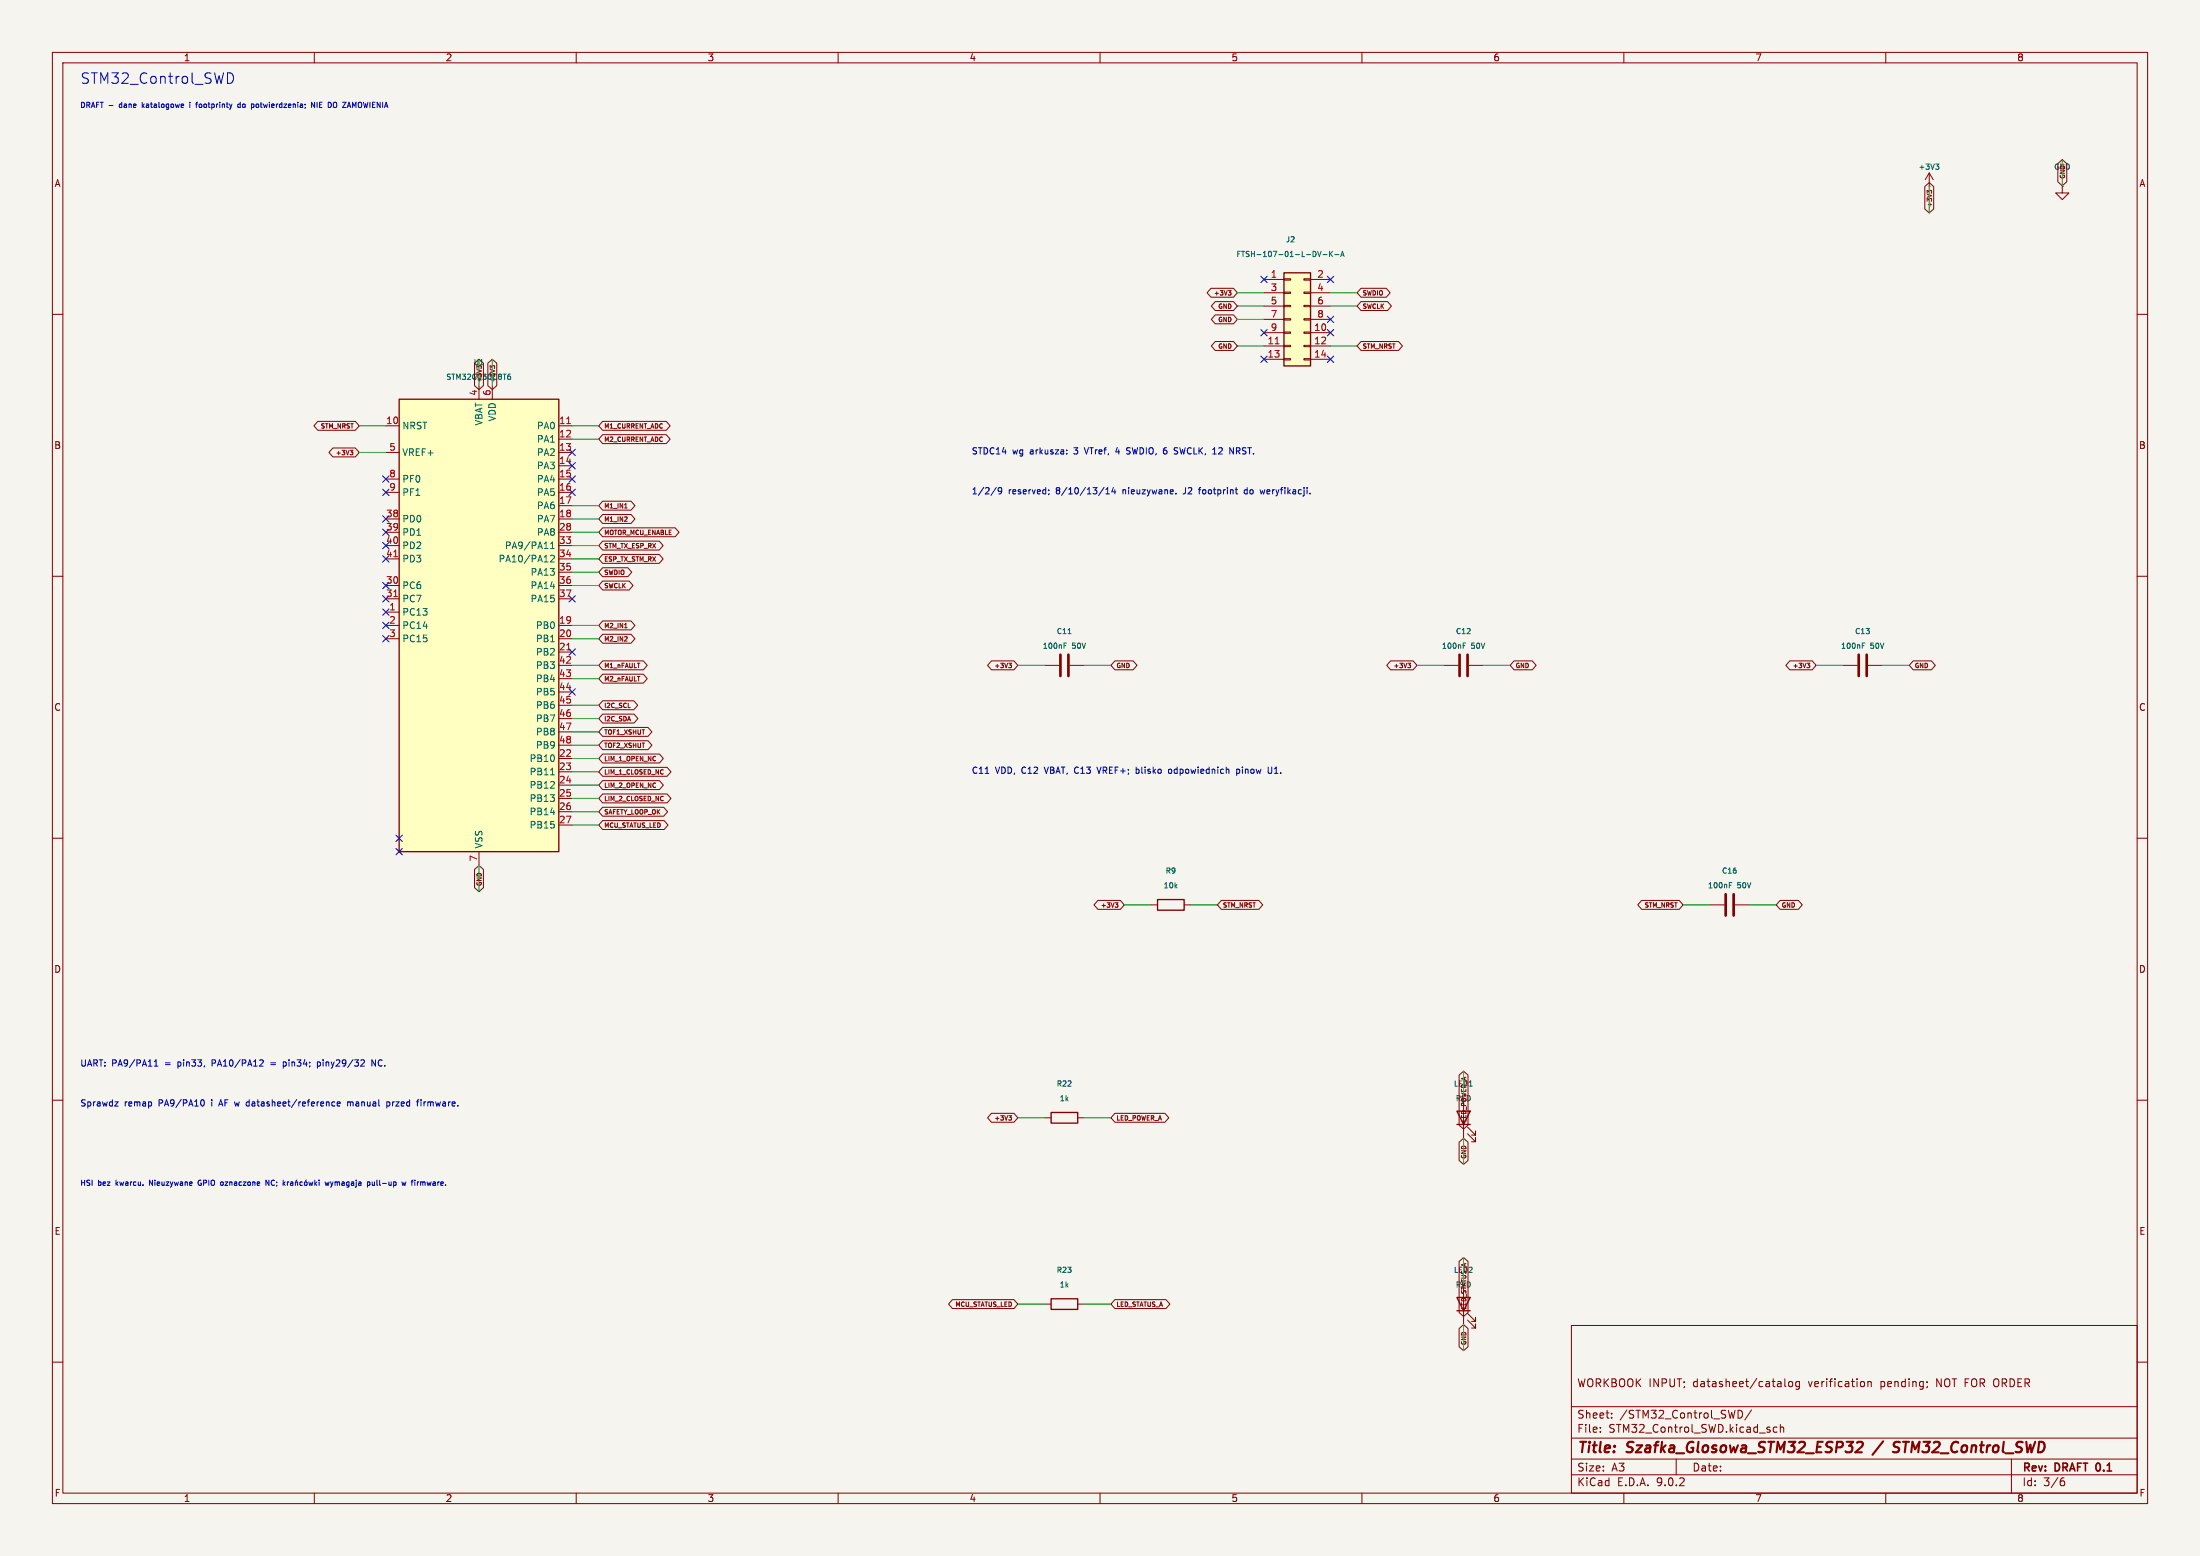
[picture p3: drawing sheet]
<svg xmlns="http://www.w3.org/2000/svg" width="420mm" height="297mm" viewBox="0 0 420 297" stroke-linecap="round" stroke-linejoin="round" font-family="sans-serif">
<path d="M0 0h420v297h-420z" fill="#f5f4ef" stroke="#f5f4ef" stroke-width=".19"/>
<g fill="none" stroke="#840000" stroke-width=".19">
<path d="M10 10h400v277h-400zM12 12h396v273h-396zM60 10v2M110 10v2M160 10v2M210 10v2M260 10v2M310 10v2M360 10v2M10 60h2M408 60h2M10 110h2"/>
<path d="M408 110h2M10 160h2M408 160h2M219.7 172.7h1.3M226.1 172.7h1.2M10 210h2M408 210h2M199.4 248.9h1.3M205.7 248.9h1.3M300 253h108v32h-108zM10 260h2M300 278.5h108"/>
<path d="M300 274.5h108M300 268.5h108M305.5 273.2v.2M305.5 272.5v.1M307.7 270.5v.2M307.7 269.8v.1M320 278.5v3M331.8 269.2a.76 .76 0 0 1 .9 .7 .76 .76 0 0 1-.9 .8M334.4 269.1l-1.3 1.9M339.2 272.5l-.4-.1-.3 .3 .2 .6h.5M339.9 272.5l.2-.1 .3 .1 .1 .9M339.9 271.9v1.5"/>
<path d="M340.7 263.2v1.3l.2 .2M341.5 263.8l.2-.1 .5 .1v.6l-.1 .2-.4 .1-.2-.2zM343.5 263.8l-.4-.1-.3 .3 .1 .6h.6M343.5 263.7v1.2l-.3 .3-.3-.1M356.6 263.8l.2-.1 .4 .1v.9M356.6 263.7v1M367.9 263.8v.1M367.9 264.6l-.1 .3M384 278.5v6.5M408 260h2M60 285v2M110 285v2"/>
<path d="M160 285v2M210 285v2M260 285v2M300 281.5h108M310 285v2M360 285v2M393.6 282.7h.4l.2 .2-.1 .5-.5 .2M394 282.1l-.4 .1"/>
</g>
<path d="M354.5 275.4l.3-.2h.5l.3 .2v.4l-.1 .3-1.3 1.1h1.2M359.5 275.1l-2 2.6M362.4 277a.85 .85 0 0 1-1.1 .1M362.4 275.2l-.6 .1a.46 .46 0 0 0-.3 .5 .46 .46 0 0 0 .3 .4l.6 .1" fill="none" stroke="#840000" stroke-width=".4"/>
<path d="M221 171.7h5.1v2h-5.1zM200.7 247.9h5v2h-5z" fill="none" stroke="#840000" stroke-width=".25"/>
<path d="M76.2 76.2h30.5v86.4h-30.5z" fill="#ffffc2"/>
<path d="M76.2 76.2h30.5v86.4h-30.5zM200.7 212.3h5v2.1h-5zM278.1 212.1h2.6l-1.3 2.5zM278.1 214.6h2.6M278.1 247.6h2.6l-1.3 2.6zM278.1 250.2h2.6" fill="none" stroke="#840000" stroke-width=".25"/>
<g fill="none" stroke="#840000" stroke-width=".19">
<path d="M368.3 35.6h.1M368.3 33l-.8 1.3M368.3 33l.8 1.3M368.3 33v2.6M393.7 35.6v1.2h1.3l-1.3 1.3-1.3-1.3h1.3M393.7 35.6h.1M91.4 73.7v2.5M94 73.7v2.5M73.7 81.3h2.5M73.7 86.4h2.5M73.7 91.4h2.5M73.7 94h2.5"/>
<path d="M73.7 99.1h2.5M106.7 81.3h2.5M106.7 86.4h2.5M106.7 91.4h2.5M106.7 94h2.5M106.7 99.1h2.5M106.7 83.8h2.5M106.7 88.9h2.5M106.7 96.5h2.5M73.7 101.6h2.5M73.7 104.1h2.5M73.7 106.7h2.5"/>
<path d="M73.7 111.8h2.5M73.7 114.3h2.5M73.7 116.8h2.5M73.7 119.4h2.5M106.7 101.6h2.5M106.7 104.1h2.5M106.7 106.7h2.5M106.7 111.8h2.5M106.7 114.3h2.5M106.7 119.4h2.5M106.7 109.2h2.5M73.7 121.9h2.5"/>
<path d="M106.7 121.9h2.5M106.7 124.5h2.5M106.7 127h2.5M106.7 129.5h2.5M106.7 132.1h2.5M106.7 134.6h2.5M106.7 137.2h2.5M106.7 139.7h2.5M199.4 127h2.8M204.2 127h2.8M275.6 127h2.8M280.4 127h2.8"/>
<path d="M351.8 127h2.8M356.6 127h2.8M106.7 142.2h2.5M106.7 144.8h2.5M106.7 147.3h2.5M106.7 149.9h2.5M106.7 152.4h2.5M106.7 154.9h2.5M106.7 157.5h2.5M91.4 162.6v2.5M326.4 172.7h2.8M331.2 172.7h2.8"/>
<path d="M199.4 213.4h1.3M205.7 213.4h1.3M279.4 209.6v7.6M280.2 216.4l1.5 1.5v-.7v.7h-.8M280.2 215.1l1.5 1.6v-.8v.8h-.8M279.4 245.1v7.6M280.2 252l1.5 1.5v-.8v.8h-.8M280.2 250.7l1.5 1.5v-.7v.7h-.8"/>
</g>
<path d="M108.2 80.9h.7M75.2 106.3h.7M75.2 113.9h.7M108.2 124h.7" fill="none" stroke="#a90000" stroke-width=".19"/>
<g fill="none" stroke="#006464" stroke-width=".19">
<path d="M369.5 31.3h.6l-.3 .4 .3 .1v.3l-.2 .2h-.2M97 71.9l.3-.1 .2 .2-.1 .4-.4-.1M97.4 71.4l-.3 .1-.1 .1M105.1 104.7h.7M105.1 103.8l.4-.4v1.3M105.1 106.1l.5-.1 .2 .4-.8 .9h.8M203.1 123.2h.4M203.1 122.7h.5M203.9 121h.6M279.3 123.2h.4M279.3 122.7h.5M355.5 123.2h.4"/>
<path d="M355.5 122.7h.5M105.1 147.9h.7M330.1 168.9h.4M330.1 168.5h.5"/>
</g>
<path d="M202.4 125v4M204 125v4M278.6 125v4M280.2 125v4M354.8 125v4M356.4 125v4M329.4 170.7v4.1M331 170.7v4.1" fill="none" stroke="#840000" stroke-width=".51"/>
<path d="M245.1 52.1h5.1v17.8h-5.1z" fill="#ffffc2"/>
<path d="M245.1 52.1h5.1v17.8h-5.1z" fill="none" stroke="#840000" stroke-width=".25"/>
<g fill="none" stroke="#840000" stroke-width=".19">
<path d="M367.4 35.6l.9-.7 .9 .7v4.3l-.9 .7-.9-.7zM368.7 36.8l-.1-.5-.3 .1-.1 .2-.3-.3v.6M392.8 31.2l.9-.7 .9 .7v3.5l-.9 .8-.9-.8zM231.2 55h4.3l.7 .9-.7 .8h-4.3l-.8-.8zM232 57.6h3.5l.7 .8-.7 .9h-3.5l-.8-.9zM234.5 55.5h.5l-.3 .3 .3 .1v.3l-.4 .1M241.3 53.3h3.8M241.3 55.9h3.8M241.3 58.4h3.8M245.1 53.2h1.3v.3h-1.3zM245.1 55.8h1.3v.2h-1.3zM245.1 58.3h1.3v.2h-1.3z"/>
<path d="M248.9 53.2h1.3v.3h-1.3zM248.9 55.8h1.3v.2h-1.3zM248.9 58.3h1.3v.2h-1.3zM250.2 53.3h3.8M250.2 55.9h3.8M250.2 58.4h3.8M259.8 55h4.8l.8 .9-.8 .8h-4.8l-.7-.8zM259.8 57.6h5.1l.7 .8-.7 .9h-5.1l-.7-.9zM90.6 69.3l.8-.7 .9 .7v4.3l-.9 .8-.8-.8zM93.1 69.3l.9-.7 .8 .7v4.3l-.8 .8-.9-.8zM94.4 70.2l-.1-.4h-.3l-.1 .3-.3-.3v.5M232 60.1h3.5l.7 .9-.7 .8h-3.5l-.8-.8z"/>
<path d="M232 65.2h3.5l.7 .8-.7 .9h-3.5l-.8-.9zM241.3 61h3.8M241.3 63.5h3.8M241.3 66h3.8M241.3 68.6h3.8M245.1 60.8h1.3v.3h-1.3zM245.1 63.4h1.3v.2h-1.3zM245.1 65.9h1.3v.3h-1.3zM245.1 68.5h1.3v.2h-1.3zM248.9 60.8h1.3v.3h-1.3zM248.9 63.4h1.3v.2h-1.3zM248.9 65.9h1.3v.3h-1.3z"/>
<path d="M248.9 68.5h1.3v.2h-1.3zM250.2 61h3.8M250.2 63.5h3.8M250.2 66h3.8M250.2 68.6h3.8M259.8 65.2h7.2l.7 .8-.7 .9h-7.2l-.7-.9zM60.7 80.4h7.1l.8 .9-.8 .8h-7.1l-.8-.8zM63.5 85.5h4.3l.8 .9-.8 .8h-4.3l-.7-.8zM66.8 86h.6l-.3 .3 .2 .1 .1 .2-.4 .2M115 80.4h12.2l.7 .9-.7 .8h-12.2l-.7-.8zM115 83h12.2l.7 .8-.7 .9h-12.2l-.7-.9zM115 95.7h5.5l.7 .8-.7 .9h-5.5l-.7-.9z"/>
<path d="M115 98.2h5.5l.7 .9-.7 .8h-5.5l-.7-.8zM119.2 97h.5M115 110.9h5.1l.7 .9-.7 .8h-5.1l-.7-.8zM115 108.4h4.9l.7 .8-.7 .9h-4.9l-.7-.9zM115 105.8h10.9l.7 .9-.7 .8h-10.9l-.7-.8zM115 103.3h10.9l.7 .8-.7 .9h-10.9l-.7-.9zM115 100.7h13.9l.7 .9-.7 .9h-13.9l-.7-.9zM115 118.5h5.5l.7 .9-.7 .8h-5.5l-.7-.8zM119.2 119.8h.5M115 133.8h6l.7 .8-.7 .9h-6l-.7-.9zM115 138.8h8.7l.8 .9-.8 .9h-8.7l-.7-.9zM115 136.3h6l.8 .9-.8 .8h-6l-.7-.8z"/>
<path d="M115 128.7h7.8l.8 .8-.8 .9h-7.8l-.7-.9zM115 126.1h7.8l.8 .9-.8 .9h-7.8l-.7-.9zM115 121.1h5.5l.7 .8-.7 .9h-5.5l-.7-.9zM189.3 126.1h4.3l.7 .9-.7 .9h-4.3l-.8-.9zM192.6 126.6h.5l-.3 .3 .3 .1v.3l-.4 .1M212.8 126.1h3.5l.8 .9-.8 .9h-3.5l-.7-.9zM265.5 126.1h4.3l.7 .9-.7 .9h-4.3l-.8-.9zM268.8 126.6h.5l-.3 .3 .3 .1v.3l-.4 .1M289 126.1h3.5l.8 .9-.8 .9h-3.5l-.7-.9zM341.7 126.1h4.3l.7 .9-.7 .9h-4.3l-.8-.9zM345 126.6h.5l-.3 .3 .3 .1v.3l-.4 .1M365.2 126.1h3.5l.8 .9-.8 .9h-3.5l-.7-.9z"/>
<path d="M115 151.5h12.4l.7 .9-.7 .9h-12.4l-.7-.9zM115 156.6h11.8l.7 .9-.7 .8h-11.8l-.7-.8zM115 154.1h11.7l.7 .8-.7 .9h-11.7l-.7-.9zM115 149h10.9l.7 .9-.7 .8h-10.9l-.7-.8zM115 146.5h12.4l.7 .8-.7 .9h-12.4l-.7-.9zM115 143.9h10.9l.7 .9-.7 .8h-10.9l-.7-.8zM115 141.4h8.7l.8 .8-.8 .9h-8.7l-.7-.9zM90.6 166l.8-.8 .9 .8v3.4l-.9 .8-.8-.8zM209.6 171.9h4.3l.7 .8-.7 .9h-4.3l-.8-.9zM212.9 172.3h.5l-.3 .3 .3 .1v.3l-.4 .2M233.2 171.9h7.1l.8 .8-.8 .9h-7.1l-.8-.9zM313.4 171.9h7.2l.7 .8-.7 .9h-7.2l-.7-.9z"/>
<path d="M339.8 171.9h3.5l.8 .8-.8 .9h-3.5l-.7-.9zM189.3 212.5h4.3l.7 .9-.7 .8h-4.3l-.8-.8zM192.6 213h.5l-.3 .3 .3 .1v.2l-.4 .2M212.8 212.5h9.6l.7 .9-.7 .8h-9.6l-.7-.8zM278.5 218l.9-.7 .9 .7v3.5l-.9 .7-.9-.7zM278.5 205.2l.9-.7 .9 .7v9.6l-.9 .7-.9-.7zM181.8 248.1h11.8l.7 .8-.7 .9h-11.8l-.7-.9zM212.8 248.1h9.8l.7 .8-.7 .9h-9.8l-.7-.9zM278.5 253.6l.9-.8 .9 .8v3.5l-.9 .7-.9-.7zM278.5 240.8l.9-.8 .9 .8v9.7l-.9 .8-.9-.8z"/>
</g>
<path d="M243.4 65.6h.8" fill="none" stroke="#a90000" stroke-width=".19"/>
<path d="M251.5 48l.4 1 .3-1M252.5 48.6h.8M253.8 48v1M254 48.4l.4 .6M254.4 48l-.6 .5M254.8 48.6h.8M255.9 49l.4-1 .3 1M256 48.7h.5" fill="none" stroke="#006464" stroke-width=".19"/>
<g fill="none" stroke="#009600" stroke-width=".19">
<path d="M368.3 35.6v5M393.7 30.5v5.1M236.2 55.9h5.1M236.2 58.4h5.1M254 55.9h5.1M254 58.4h5.1M91.4 68.6v5.1M94 68.6v5.1M236.2 61h5.1M236.2 66h5.1M254 66h5.1M68.6 81.3h5.1"/>
<path d="M68.6 86.4h5.1M109.2 83.8h5.1M109.2 81.3h5.1M109.2 99.1h5.1M109.2 96.5h5.1M109.2 106.7h5.1M109.2 104.1h5.1M109.2 101.6h5.1M109.2 119.4h5.1M109.2 111.8h5.1M109.2 109.2h5.1M109.2 127h5.1"/>
<path d="M109.2 137.2h5.1M109.2 139.7h5.1M109.2 134.6h5.1M109.2 129.5h5.1M109.2 121.9h5.1M194.3 127h5.1M207 127h5.1M270.5 127h5.1M283.2 127h5.1M346.7 127h5.1M359.4 127h5.1M109.2 152.4h5.1"/>
<path d="M109.2 144.8h5.1M109.2 142.2h5.1M109.2 147.3h5.1M109.2 149.9h5.1M109.2 154.9h5.1M109.2 157.5h5.1M91.4 165.1v5.1M214.6 172.7h5.1M227.3 172.7h5.1M321.3 172.7h5.1M334 172.7h5.1M194.3 213.4h5.1"/>
<path d="M207 213.4h5.1M279.4 204.5v5.1M279.4 217.2v5M194.3 248.9h5.1M207 248.9h5.1M279.4 240v5.1M279.4 252.7v5.1"/>
</g>
<g fill="none" stroke="#000084" stroke-width=".19">
<path d="M240.7 52.7l1.2 1.2M241.9 52.7l-1.2 1.2M253.4 52.7l1.2 1.2M254.6 52.7l-1.2 1.2M240.7 68l1.2 1.2M240.7 62.9l1.2 1.2M241.9 68l-1.2 1.2M241.9 62.9l-1.2 1.2M253.4 60.4l1.2 1.2M253.4 62.9l1.2 1.2M253.4 68l1.2 1.2M254.6 60.4l-1.2 1.2"/>
<path d="M254.6 62.9l-1.2 1.2M254.6 68l-1.2 1.2M73.1 90.8l1.2 1.2M73.1 93.4l1.2 1.2M73.1 98.5l1.2 1.2M74.3 90.8l-1.2 1.2M74.3 93.4l-1.2 1.2M74.3 98.5l-1.2 1.2M108.6 85.8l1.2 1.2M108.6 88.3l1.2 1.2M108.6 90.8l1.2 1.2M108.6 93.4l1.2 1.2"/>
<path d="M109.8 85.8l-1.2 1.2M109.8 88.3l-1.2 1.2M109.8 90.8l-1.2 1.2M109.8 93.4l-1.2 1.2M73.1 111.2l1.2 1.2M73.1 101l1.2 1.2M73.1 103.5l1.2 1.2M73.1 113.7l1.2 1.2M73.1 116.2l1.2 1.2M73.1 118.8l1.2 1.2M73.1 106.1l1.2 1.2M74.3 111.2l-1.2 1.2"/>
<path d="M74.3 101l-1.2 1.2M74.3 103.5l-1.2 1.2M74.3 113.7l-1.2 1.2M74.3 116.2l-1.2 1.2M74.3 118.8l-1.2 1.2M74.3 106.1l-1.2 1.2M108.6 113.7l1.2 1.2M109.8 113.7l-1.2 1.2M73.1 121.3l1.2 1.2M74.3 121.3l-1.2 1.2M108.6 123.9l1.2 1.2M108.6 131.5l1.2 1.2"/>
<path d="M109.8 123.9l-1.2 1.2M109.8 131.5l-1.2 1.2M75.6 159.4l1.2 1.2M76.8 159.4l-1.2 1.2M75.6 162l1.2 1.2M76.8 162l-1.2 1.2"/>
</g>
<g fill="none" stroke="#0000c2" stroke-width=".19">
<path d="M27.1 19.5v1M27.5 19.9l-.4 .3M36.2 19.5v.1M36.2 19.9v.6M37.3 19.9h.4M37.6 19.5h.1M43.4 13.9a1.05 1.05 0 0 1 1.2 .7 1.05 1.05 0 0 1-.4 1.2l-.8 .1M45.9 19.9h-.3l-.2 .1 .1 .5h.4M45.9 19.5v1M49.2 19.9l-.3 .1v.4l.3 .1M60.1 19.5v1l-.6-1v1M60.5 19.5v1"/>
<path d="M63.9 19.5l.2 .1 .2 .3M64.3 20.2l-.2 .3h-.2M190.2 93l-1 1.6M191.2 93.6l-.2 .2h-.3l-.2-.2 .1-.4 .4-.1 .2 .2v.7l-.2 .2-.3 .1M200.2 93.5v.1M200.3 94.2l-.2 .2M203.6 86.5v.2M203.6 85.9v.1M207 85.5l.4 1.2M210.8 93l-1.1 1.6M211.1 94.3h.7M211.1 93.4l.4-.3v1.2"/>
<path d="M212.5 93l-.2 .9h.7M212.8 93.5v.8M213.3 85.4l-.3 .9h.7M215.1 86.6h.5M215.2 86l.4 .1M215.6 85.5h-.4M224.5 94.2v.1M224.7 85.5h.1M224.7 86.1l.1 .2-.1 .3M225.9 94.3h.1M228.8 93.5h.4M229.1 93.1l-.2 .1v1.1"/>
<path d="M232.8 85.5l-.1 .1M233.3 86l-.7 .7h.7M235.8 93.5h.5M236 86.1h.5M236.1 94.3h.2M236.5 85.5h-.5v1.2M238 93.5h-.4l-.1 .2 .1 .5 .4 .1M241.5 93.5l-.3 .8-.2-.6-.2 .6M188.1 147.6h.7M209.4 146.4l.4 1.2M216.9 147.6h.4M216.9 146.4v1.2"/>
<path d="M216.9 146.9h.4M223.2 146.9l.3-.1 .2 .2v.4l-.2 .2-.4-.2zM236.1 146.9l.3-.1 .3 .2-.2 .6h-.4M236.1 146.8v1.2M242.8 146.4v1l-.1 .2h-.4M21.9 210.3h.6l-.6 .8h.6M29.5 203.5h.6M29.5 202.6l.3-.3v1.2M38.6 209.9a.64 .64 0 0 1 .4 .6 .64 .64 0 0 1-.4 .6M40.5 202.9h.4M40.9 202.3h-.4v1.2M42.1 209.9l-.4 1.2"/>
<path d="M47.2 210.3h.3M47.2 211.1h.3M50 202.3l.3 .2-.1 .3-.7 .7h.8M51.7 202.9h.9M51.7 203.2h.9M54.1 203.4h.4M54.1 202.7v1.2M54.1 202.8h.4M60.6 202.8l.3-.1 .3 .2-.1 .5h-.5M60.6 202.7v1.2M63.3 210.9l.3 .2h.3M63.9 210.4l-.3-.1-.3 .2"/>
<path d="M64.4 210.7l.5-.1v-.2l-.4-.1-.1 .2v.6h.5M66.4 210.4l.3-.1 .2 .2M66.4 210.3v.8M66.9 210.5v.6M67.1 210.3l-.2 .2M69.5 202.4v.4l-.7 .7h.8M71.7 202.3v1.2l-.7-1.2v1.2M73.9 210.4l.3-.1 .2 .2-.1 .6h-.4M73.9 210.3v1.2M79.5 210.3h.5M79.9 209.9h.1M80.4 209.9v.1"/>
<path d="M80.4 210.3v.8M28.5 226.3v-1l.6 1M38.1 225.3a.54 .54 0 0 0-.3 .5 .54 .54 0 0 0 .3 .5M42.4 225.6l.2 .2v.3l-.2 .2M51.3 225.3v1l-.5-1v1M54.9 225.6v.7M55.1 225.6l-.2 .2M55.5 225.6h.4v.7M55.9 225.8l-.5 .2 .2 .3 .3-.1M56.4 225.7l.4-.1v.7M56.4 225.6v.7M56.7 225.2l-.2 .2"/>
<path d="M57.7 225.6h-.3l-.2 .2 .1 .4h.4M58.1 225.7h.5l-.1 .5h-.4zM58.5 225.2l-.2 .2M59 225.6l.1 .7 .2-.5 .2 .5 .2-.7M60.1 225.3v1M60.2 225.9l.3 .4M60.5 225.6l-.4 .4M60.9 225.3v.1M60.9 225.6v.7M62.1 225.6l.1 .7 .2-.5 .2 .5 .2-.7M63.1 225.6l.2 .7M63.3 226.3l-.2 .3"/>
<path d="M63.6 225.6l-.3 .7M70.6 225.7v.5M71.1 225.6v.6h.4M71.5 225.6v.7M76.7 225.6l.2 .7 .2-.5 .2 .5 .2-.7M78.5 225.6h.4M78.9 225.3l-.3 .1M79.2 225.3v.1M80.4 225.6h.3"/>
</g>
<text font-size="2.8" fill="#0000c2" x="15.2" y="16.2">STM32_Control_SWD</text>
<g font-size="2.8" fill="#840000">
<text x="301" y="277.9">Title:</text>
<text x="310.6" y="277.9">Szafka_Glosowa_STM32_ESP32</text>
<text x="363.1" y="277.9">STM32_Control_SWD</text>
</g>
<g font-size="2.1" fill="#840000">
<text x="301" y="265">WORKBOOK INPUT;</text>
<text x="323.2" y="265">datasheet/catalog</text>
<text x="345.4" y="265">verification</text>
<text x="359.3" y="265">pending;</text>
<text x="370.1" y="265">NOT FOR ORDER</text>
<text x="301" y="273.7">File:</text>
<text x="301" y="271">Sheet:</text>
<text x="307.1" y="273.7">STM32_Control_SWD.kicad_sch</text>
<text x="309.2" y="271">/STM32_Control_SWD/</text>
<text x="301" y="281.1">Size:</text>
<text x="307.6" y="281.1">A3</text>
<text x="323" y="281.1">Date:</text>
<text x="386" y="281.3">Rev:</text>
<text x="392.4" y="281.3">DRAFT 0.1</text>
<text x="301" y="283.9">KiCad</text>
<text x="308.7" y="283.9">E.D.A.</text>
<text x="316.3" y="283.9">9.0.2</text>
<text x="386" y="283.9">Id:</text>
<text x="390.1" y="283.9">3/6</text>
</g>
<g font-size="1.8" fill="#840000">
<text x="35" y="11.9">1</text>
<text x="85" y="11.9">2</text>
<text x="135" y="11.9">3</text>
<text x="185" y="11.9">4</text>
<text x="235" y="11.9">5</text>
<text x="285" y="11.9">6</text>
<text x="335" y="11.9">7</text>
<text x="385" y="11.9">8</text>
<text x="10.3" y="35.9">A</text>
<text x="408.3" y="35.9">A</text>
<text x="10.3" y="85.9">B</text>
<text x="408.2" y="85.9">B</text>
<text x="10.3" y="135.9">C</text>
<text x="408.2" y="135.9">C</text>
<text x="10.3" y="185.9">D</text>
<text x="408.2" y="185.9">D</text>
<text x="10.3" y="235.9">E</text>
<text x="408.3" y="235.9">E</text>
<text x="10.3" y="285.9">F</text>
<text x="35" y="286.9">1</text>
<text x="85" y="286.9">2</text>
<text x="135" y="286.9">3</text>
<text x="185" y="286.9">4</text>
<text x="235" y="286.9">5</text>
<text x="285" y="286.9">6</text>
<text x="335" y="286.9">7</text>
<text x="385" y="286.9">8</text>
<text x="408.3" y="285.9">F</text>
</g>
<g font-size="1.8" fill="#a90000">
<text x="242.5" y="53.1">1</text>
<text x="251.4" y="53.1">2</text>
<text x="242.5" y="55.6">3</text>
<text x="242.5" y="58.2">5</text>
<text x="251.4" y="55.6">4</text>
<text x="251.4" y="58.2">6</text>
<text x="241.9" y="65.8">11</text>
<text x="242.5" y="60.7">7</text>
<text x="242.5" y="63.2">9</text>
<text x="250.8" y="63.2">10</text>
<text x="250.8" y="65.8">12</text>
<text x="251.4" y="60.7">8</text>
<text x="241.9" y="68.3">13</text>
<text x="250.8" y="68.3">14</text>
<text x="91.2" y="75.6" transform="rotate(-90 91.2 75.6)">4</text>
<text x="93.7" y="75.6" transform="rotate(-90 93.7 75.6)">6</text>
<text x="73.6" y="81">10</text>
<text x="106.6" y="81">11</text>
<text x="106.6" y="83.6">12</text>
<text x="74.2" y="86.1">5</text>
<text x="106.6" y="86.1">13</text>
<text x="106.6" y="88.6">14</text>
<text x="74.2" y="91.2">8</text>
<text x="74.2" y="93.7">9</text>
<text x="106.6" y="91.2">15</text>
<text x="106.6" y="93.7">16</text>
<text x="73.6" y="98.8">38</text>
<text x="73.6" y="101.3">39</text>
<text x="106.6" y="96.3">17</text>
<text x="106.6" y="98.8">18</text>
<text x="106.6" y="101.3">28</text>
<text x="73.6" y="103.9">40</text>
<text x="73.6" y="106.4">41</text>
<text x="106.6" y="103.9">33</text>
<text x="106.6" y="106.4">34</text>
<text x="73.6" y="111.5">30</text>
<text x="106.6" y="109">35</text>
<text x="106.6" y="111.5">36</text>
<text x="73.6" y="114">31</text>
<text x="74.2" y="116.6">1</text>
<text x="74.2" y="119.1">2</text>
<text x="106.6" y="114">37</text>
<text x="106.6" y="119.1">19</text>
<text x="74.2" y="121.7">3</text>
<text x="106.6" y="121.7">20</text>
<text x="106.6" y="124.2">21</text>
<text x="106.6" y="126.7">42</text>
<text x="106.6" y="129.3">43</text>
<text x="106.6" y="131.8">44</text>
<text x="106.6" y="134.4">45</text>
<text x="106.6" y="136.9">46</text>
<text x="106.6" y="139.4">47</text>
<text x="106.6" y="142">48</text>
<text x="106.6" y="144.5">22</text>
<text x="106.6" y="147.1">23</text>
<text x="106.6" y="149.6">24</text>
<text x="106.6" y="152.1">25</text>
<text x="106.6" y="154.7">26</text>
<text x="106.6" y="157.2">27</text>
<text x="91.2" y="164.5" transform="rotate(-90 91.2 164.5)">7</text>
</g>
<g font-size="1.8" fill="#006464">
<text x="76.7" y="82.1">NRST</text>
<text x="92.3" y="81.3" transform="rotate(-90 92.3 81.3)">VBAT</text>
<text x="94.8" y="80.5" transform="rotate(-90 94.8 80.5)">VDD</text>
<text x="102.4" y="82.1">PA0</text>
<text x="76.7" y="87.2">VREF+</text>
<text x="102.4" y="84.7">PA1</text>
<text x="102.4" y="87.2">PA2</text>
<text x="102.4" y="89.8">PA3</text>
<text x="76.7" y="92.3">PF0</text>
<text x="76.7" y="94.8">PF1</text>
<text x="102.4" y="92.3">PA4</text>
<text x="102.4" y="94.8">PA5</text>
<text x="76.7" y="99.9">PD0</text>
<text x="102.4" y="97.4">PA6</text>
<text x="102.4" y="99.9">PA7</text>
<text x="76.7" y="102.5">PD1</text>
<text x="76.7" y="105">PD2</text>
<text x="76.7" y="107.5">PD3</text>
<text x="95.1" y="107.5">PA10/PA12</text>
<text x="96.3" y="105">PA9/PA11</text>
<text x="102.4" y="102.5">PA8</text>
<text x="76.7" y="112.6">PC6</text>
<text x="101.2" y="110.1">PA13</text>
<text x="101.2" y="112.6">PA14</text>
<text x="76.7" y="115.2">PC7</text>
<text x="76.7" y="117.7">PC13</text>
<text x="101.2" y="115.2">PA15</text>
<text x="76.7" y="120.2">PC14</text>
<text x="76.7" y="122.8">PC15</text>
<text x="102.2" y="120.2">PB0</text>
<text x="102.2" y="122.8">PB1</text>
<text x="102.2" y="125.3">PB2</text>
<text x="102.2" y="127.9">PB3</text>
<text x="102.2" y="130.4">PB4</text>
<text x="102.2" y="132.9">PB5</text>
<text x="102.2" y="135.5">PB6</text>
<text x="102.2" y="138">PB7</text>
<text x="102.2" y="140.6">PB8</text>
<text x="102.2" y="143.1">PB9</text>
<text x="101" y="145.6">PB10</text>
<text x="101" y="148.2">PB11</text>
<text x="101" y="150.7">PB12</text>
<text x="101" y="153.3">PB13</text>
<text x="101" y="155.8">PB14</text>
<text x="101" y="158.3">PB15</text>
<text x="92.3" y="162.1" transform="rotate(-90 92.3 162.1)">VSS</text>
</g>
<g font-size="1.7" fill="#0000c2">
<text x="185.4" y="86.9">STDC14</text>
<text x="193.3" y="86.9">wg</text>
<text x="196.8" y="86.9">arkusza:</text>
<text x="205.4" y="86.9">3</text>
<text x="207.7" y="86.9">VTref,</text>
<text x="213.8" y="86.9">4</text>
<text x="216" y="86.9">SWDIO, 6</text>
<text x="225.6" y="86.9">SWCLK,</text>
<text x="233.1" y="86.9">12</text>
<text x="236.6" y="86.9">NRST.</text>
<text x="185.4" y="94.6">1/2/9</text>
<text x="192.5" y="94.6">reserved;</text>
<text x="201.7" y="94.6">8/10/13/14</text>
<text x="214.6" y="94.6">nieuzywane.</text>
<text x="226.5" y="94.6">J2</text>
<text x="229.6" y="94.6">footprint</text>
<text x="238.5" y="94.6">do</text>
<text x="241.8" y="94.6">weryfikacji.</text>
<text x="185.4" y="147.9">C11</text>
<text x="190" y="147.9">VDD, C12</text>
<text x="199.8" y="147.9">VBAT, C13</text>
<text x="210.3" y="147.9">VREF+;</text>
<text x="217.8" y="147.9">blisko</text>
<text x="224.3" y="147.9">odpowiednich</text>
<text x="237.4" y="147.9">pinow</text>
<text x="243.7" y="147.9">U1.</text>
<text x="15.2" y="203.8">UART: PA9/PA11</text>
<text x="31.6" y="203.8">=</text>
<text x="34.2" y="203.8">pin33,</text>
<text x="41" y="203.8">PA10/PA12</text>
<text x="55" y="203.8">pin34;</text>
<text x="61.7" y="203.8">piny29/32</text>
<text x="72.3" y="203.8">NC.</text>
<text x="15.2" y="211.4">Sprawdz</text>
<text x="23.7" y="211.4">remap</text>
<text x="30.4" y="211.4">PA9/PA10</text>
<text x="40.7" y="211.4">i</text>
<text x="42.4" y="211.4">AF w</text>
<text x="48" y="211.4">datasheet/reference</text>
<text x="67.5" y="211.4">manual</text>
<text x="75.2" y="211.4">przed</text>
<text x="81.3" y="211.4">firmware.</text>
</g>
<g font-size="1.4" fill="#0000c2">
<text x="15.2" y="20.8">DRAFT -</text>
<text x="23" y="20.8">dane</text>
<text x="27.6" y="20.8">katalogowe</text>
<text x="36.9" y="20.8">i</text>
<text x="38.4" y="20.8">footprinty</text>
<text x="46.6" y="20.8">do</text>
<text x="49.5" y="20.8">potwierdzenia;</text>
<text x="61.2" y="20.8">NIE</text>
<text x="64.7" y="20.8">DO</text>
<text x="67.7" y="20.8">ZAMOWIENIA</text>
<text x="15.2" y="226.5">HSI</text>
<text x="18.7" y="226.5">bez</text>
<text x="22.3" y="226.5">kwarcu.</text>
<text x="29" y="226.5">Nieuzywane</text>
<text x="38.6" y="226.5">GPIO</text>
<text x="43.1" y="226.5">oznaczone</text>
<text x="52" y="226.5">NC;</text>
<text x="63.9" y="226.5">wymagaja</text>
<text x="72.1" y="226.5">pull-up</text>
<text x="79.1" y="226.5">w</text>
<text x="81.1" y="226.5">firmware.</text>
</g>
<g font-size="1.4" fill="#006464">
<text x="366.1" y="32.6">+3V3</text>
<text x="392" y="32.6">GND</text>
<text x="245.4" y="46.4">J2</text>
<text x="235.9" y="49.3">FTSH-107-01-L-DV-K-A</text>
<text x="85.1" y="72.7">STM32G030C8T6</text>
<text x="198.9" y="124">100nF</text>
<text x="201.6" y="121.2">C11</text>
<text x="204.7" y="124">50V</text>
<text x="275.1" y="124">100nF</text>
<text x="277.8" y="121.2">C12</text>
<text x="280.9" y="124">50V</text>
<text x="351.3" y="124">100nF</text>
<text x="354" y="121.2">C13</text>
<text x="357.1" y="124">50V</text>
<text x="222.4" y="166.9">R9</text>
<text x="328.6" y="166.9">C16</text>
<text x="222" y="169.8">10k</text>
<text x="325.9" y="169.8">100nF</text>
<text x="331.7" y="169.8">50V</text>
<text x="201.6" y="207.6">R22</text>
<text x="202.2" y="210.4">1k</text>
<text x="201.6" y="243.1">R23</text>
<text x="202.2" y="246">1k</text>
</g>
<g font-size="1.4" fill="#840000">
<text x="90.3" y="69.9">U1</text>
<text x="277.4" y="207.6">LED1</text>
<text x="277.8" y="210.4">RED</text>
<text x="277.4" y="243.1">LED2</text>
<text x="277.8" y="246">RED</text>
</g>
<g font-size="1.2" fill="#840000">
<text x="394.4" y="34.3" transform="rotate(-90 394.4 34.3)">GND</text>
<text x="369" y="39.7" transform="rotate(-90 369 39.7)">+3V3</text>
<text x="231.6" y="56.6">+3V3</text>
<text x="232.4" y="59.1">GND</text>
<text x="260" y="56.6">SWDIO</text>
<text x="260" y="59.1">SWCLK</text>
<text x="232.4" y="61.7">GND</text>
<text x="232.4" y="66.8">GND</text>
<text x="260" y="66.8">STM_NRST</text>
<text x="92.2" y="73.2" transform="rotate(-90 92.2 73.2)">+3V3</text>
<text x="94.7" y="73.2" transform="rotate(-90 94.7 73.2)">+3V3</text>
<text x="61.1" y="82">STM_NRST</text>
<text x="115.3" y="82">M1_CURRENT_ADC</text>
<text x="63.9" y="87.1">+3V3</text>
<text x="115.3" y="84.5">M2_CURRENT_ADC</text>
<text x="115.3" y="97.2">M1_IN1</text>
<text x="115.3" y="99.8">M1_IN2</text>
<text x="115.3" y="107.4">ESP_TX_STM_RX</text>
<text x="115.3" y="104.9">STM_TX_ESP_RX</text>
<text x="115.3" y="102.3">MOTOR_MCU_ENABLE</text>
<text x="115.3" y="112.5">SWCLK</text>
<text x="115.3" y="109.9">SWDIO</text>
<text x="115.3" y="120.1">M2_IN1</text>
<text x="115.3" y="122.6">M2_IN2</text>
<text x="115.3" y="130.3">M2_nFAULT</text>
<text x="115.3" y="127.7">M1_nFAULT</text>
<text x="189.7" y="127.7">+3V3</text>
<text x="213" y="127.7">GND</text>
<text x="265.9" y="127.7">+3V3</text>
<text x="289.2" y="127.7">GND</text>
<text x="342.1" y="127.7">+3V3</text>
<text x="365.4" y="127.7">GND</text>
<text x="115.3" y="135.3">I2C_SCL</text>
<text x="115.3" y="137.9">I2C_SDA</text>
<text x="115.3" y="143">TOF2_XSHUT</text>
<text x="115.3" y="140.4">TOF1_XSHUT</text>
<text x="115.3" y="148">LIM_1_CLOSED_NC</text>
<text x="115.3" y="145.5">LIM_1_OPEN_NC</text>
<text x="115.3" y="153.1">LIM_2_CLOSED_NC</text>
<text x="115.3" y="155.7">SAFETY_LOOP_OK</text>
<text x="115.3" y="150.6">LIM_2_OPEN_NC</text>
<text x="115.3" y="158.2">MCU_STATUS_LED</text>
<text x="92.2" y="169.2" transform="rotate(-90 92.2 169.2)">GND</text>
<text x="210" y="173.4">+3V3</text>
<text x="233.4" y="173.4">STM_NRST</text>
<text x="313.8" y="173.4">STM_NRST</text>
<text x="340" y="173.4">GND</text>
<text x="189.7" y="214.1">+3V3</text>
<text x="213" y="214.1">LED_POWER_A</text>
<text x="280.1" y="214.4" transform="rotate(-90 280.1 214.4)">LED_POWER_A</text>
<text x="280.1" y="221.3" transform="rotate(-90 280.1 221.3)">GND</text>
<text x="182.2" y="249.6">MCU_STATUS_LED</text>
<text x="213" y="249.6">LED_STATUS_A</text>
<text x="280.1" y="250.1" transform="rotate(-90 280.1 250.1)">LED_STATUS_A</text>
<text x="280.1" y="256.9" transform="rotate(-90 280.1 256.9)">GND</text>
</g>
</svg>
